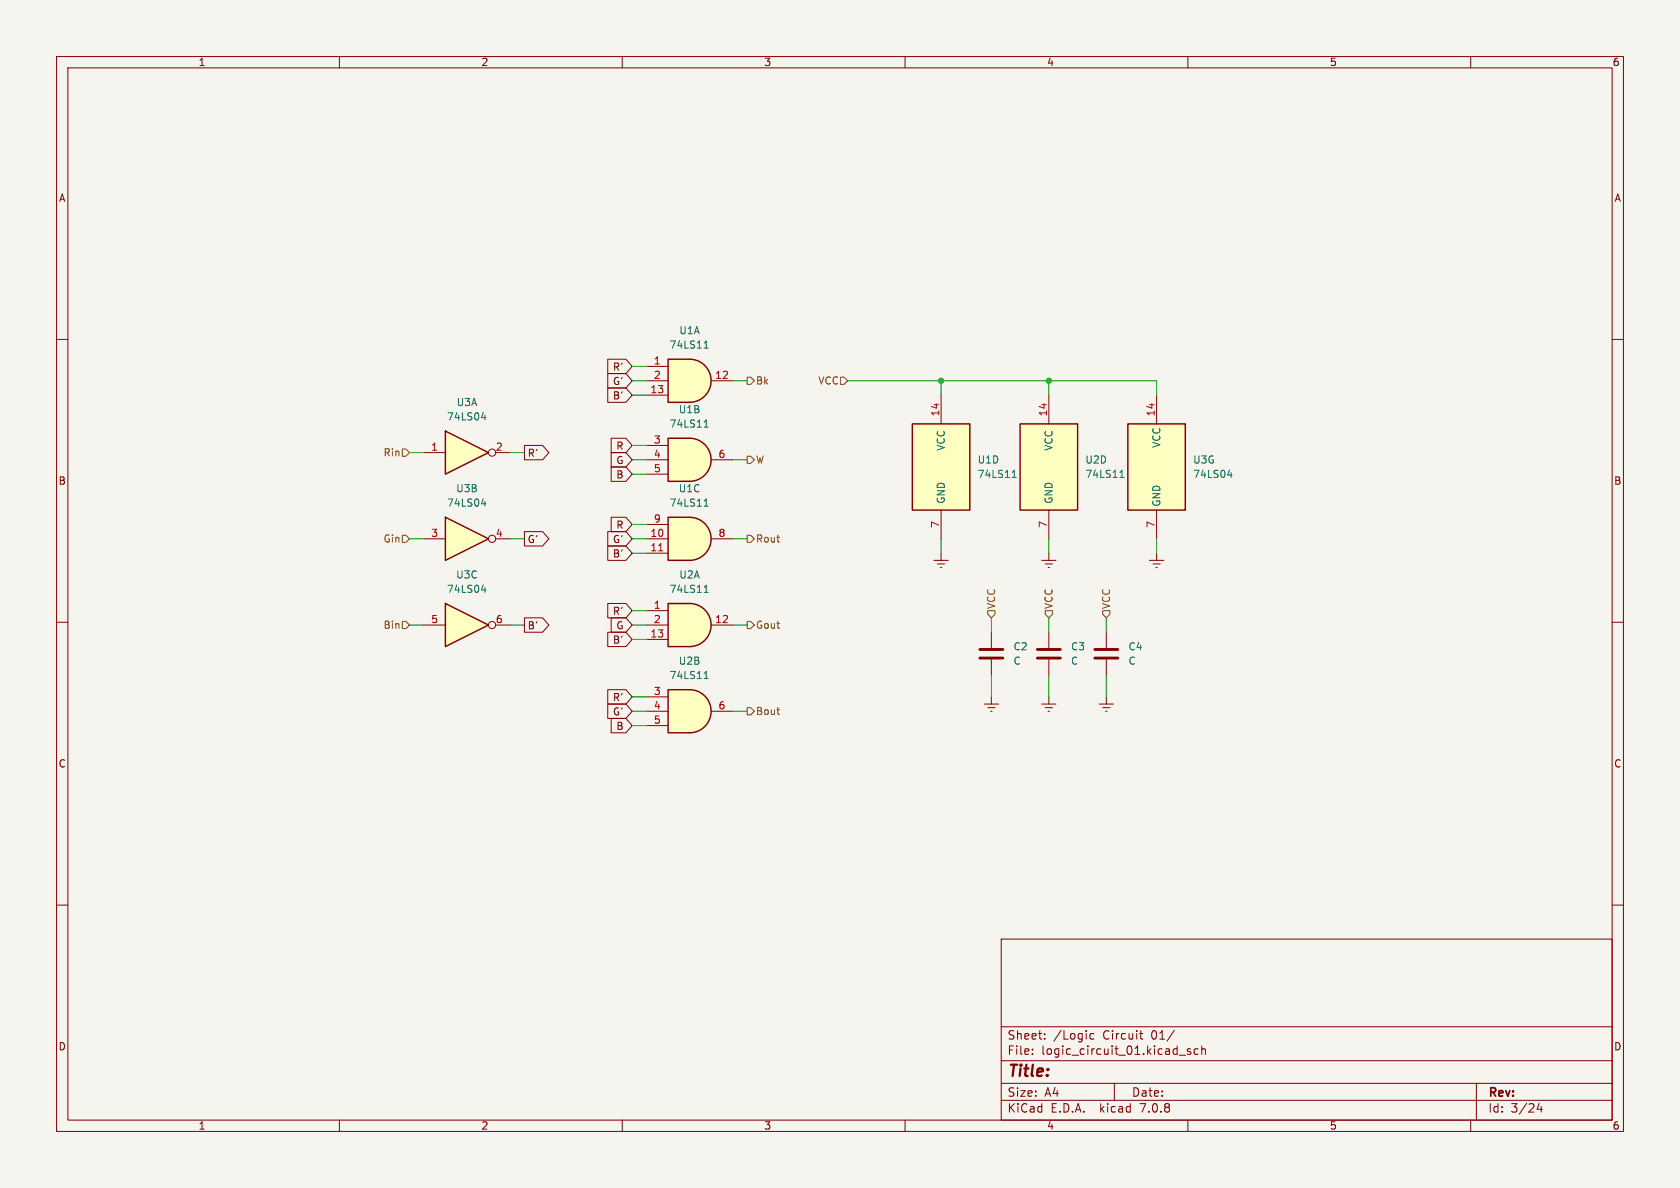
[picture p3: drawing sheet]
<svg xmlns="http://www.w3.org/2000/svg" width="297mm" height="210mm" viewBox="0 0 297 210" stroke-linecap="round" stroke-linejoin="round" font-family="sans-serif">
<path d="M0 0h297v210h-297z" fill="#f5f4ef" stroke="#f5f4ef" stroke-width=".18"/>
<g fill="none" stroke="#840000" stroke-width=".18">
<path d="M10 10h277v190h-277zM12 12h273v186h-273zM60 10v2M110 10v2M160 10v2M210 10v2M260 10v2M10 60h2M285 60h2M204.5 69.9v5M165.1 99.1h2.5M165.7 99.7h1.3"/>
<path d="M166.4 97.8v1.3M184.1 99.1h2.6M184.8 99.7h1.3M185.4 97.8v1.3M204.5 90.2v5.1M10 110h2M166.2 100.3h.3M185.3 100.3h.2M285 110h2M174 124.5h2.5M174.6 125.1h1.3M175.1 125.7h.3"/>
<path d="M175.3 123.2v1.3M10 160h2M285 160h2M177 166h108v32h-108zM60 198v2M110 198v2M160 198v2M177 194.5h108M177 191.5h108M177 187.5h108M177 181.5h108M182.5 186.3v.1"/>
<path d="M182.5 185.5v.1M184.7 183.6v.1M184.7 182.8v.1M193.4 182.8l-.4-.1-.3 .3v.4l.1 .2h.6M197 191.5v3M201.5 182.7h.5M201.7 182.2v1.3l.3 .2M207.6 182.1l-1.3 2M208.5 186.5h1.1M210 198v2M210.5 185.5l-.4-.1-.2 .2 .1 .2 .5 .2v.3h-.6M211.8 185.5l-.4-.1-.3 .3v.4l.1 .2h.6"/>
<path d="M212.5 185.5l.2-.1 .3 .1 .1 .9M212.5 184.9v1.5M260 198v2M261 191.5v6.5M272.1 195l-.4 1.1h1M272.5 195.6v1"/>
</g>
<path d="M199.4 74.9h10.1v15.3h-10.1z" fill="#ffffc2" stroke="#ffffc2" stroke-width=".18"/>
<path d="M199.4 74.9h10.1v15.3h-10.1z" fill="none" stroke="#840000" stroke-width=".25"/>
<path d="M217 84h.8M217.6 83.6v.8" fill="none" stroke="#006464" stroke-width=".18"/>
<path d="M78.7 91.4l7.7 3.9-7.7 3.8z" fill="#ffffc2"/>
<path d="M78.7 91.4l7.7 3.9-7.7 3.8z" fill="none" stroke="#840000" stroke-width=".25"/>
<g fill="none" stroke="#840000" stroke-width=".18">
<path d="M74.9 95.3h3.8M87.6 95.3h2.6"/>
<circle cx="87" cy="95.2" r=".63"/>
</g>
<path d="M85.1 89.1h.8M85.7 88.6v.9" fill="none" stroke="#006464" stroke-width=".18"/>
<path d="M78.7 106.7l7.7 3.8-7.7 3.8z" fill="#ffffc2"/>
<path d="M161.3 74.9h10.1v15.3h-10.1zM180.3 74.9h10.2v15.3h-10.2zM78.7 106.7l7.7 3.8-7.7 3.8z" fill="none" stroke="#840000" stroke-width=".25"/>
<g fill="none" stroke="#840000" stroke-width=".18">
<path d="M166.4 69.9v5M185.4 69.9v5M166.4 90.2v5.1M185.4 90.2v5.1M74.9 110.5h3.8M87.6 110.5h2.6"/>
<circle cx="87" cy="110.5" r=".63"/>
</g>
<path d="M178.9 84.4h.8M179.1 83.4l.2-.3v1.3M198 84.4h.7M198.1 83.4l.3-.3v1.3M85.1 104.3h.8M85.7 103.9v.8" fill="none" stroke="#006464" stroke-width=".18"/>
<g fill="#ffffc2" stroke="#ffffc2" stroke-width=".18">
<path d="M180.3 74.9h10.2v15.3h-10.2z"/>
<path d="M161.3 74.9h10.1v15.3h-10.1z"/>
<path d="M121.9 77.5a3.8 3.8 0 0 1 3.8 3.8 3.8 3.8 0 0 1-3.8 3.8z"/>
</g>
<path d="M118.1 77.5h3.8v7.6h-3.8z" fill="#ffffc2"/>
<path d="M118.1 77.5h3.8a3.8 3.8 0 0 1 3.8 3.8 3.8 3.8 0 0 1-3.8 3.8h-3.8z" fill="none" stroke="#840000" stroke-width=".25"/>
<path d="M114.3 78.7h3.8M114.3 81.3h3.8M114.3 83.8h3.8M125.7 81.3h3.8" fill="none" stroke="#840000" stroke-width=".18"/>
<path d="M124.5 75.5h.7M124.6 74.5l.2-.3v1.3" fill="none" stroke="#006464" stroke-width=".18"/>
<path d="M121.9 91.4a3.8 3.8 0 0 1 3.8 3.9 3.8 3.8 0 0 1-3.8 3.8z" fill="#ffffc2" stroke="#ffffc2" stroke-width=".18"/>
<path d="M118.1 91.4h3.8v7.7h-3.8z" fill="#ffffc2"/>
<path d="M118.1 91.4h3.8a3.8 3.8 0 0 1 3.8 3.9 3.8 3.8 0 0 1-3.8 3.8h-3.8z" fill="none" stroke="#840000" stroke-width=".25"/>
<path d="M114.3 95.3h3.8M114.3 97.8h3.8M114.3 92.7h3.8M125.7 95.3h3.8" fill="none" stroke="#840000" stroke-width=".18"/>
<path d="M116.4 97.4h.8" fill="none" stroke="#a90000" stroke-width=".18"/>
<path d="M124.5 89.5h.7M124.6 88.5l.2-.3v1.3" fill="none" stroke="#006464" stroke-width=".18"/>
<path d="M121.9 63.5a3.8 3.8 0 0 1 3.8 3.8 3.8 3.8 0 0 1-3.8 3.8z" fill="#ffffc2" stroke="#ffffc2" stroke-width=".18"/>
<path d="M118.1 63.5h3.8v7.6h-3.8z" fill="#ffffc2"/>
<path d="M118.1 63.5h3.8a3.8 3.8 0 0 1 3.8 3.8 3.8 3.8 0 0 1-3.8 3.8h-3.8z" fill="none" stroke="#840000" stroke-width=".25"/>
<path d="M114.3 64.8h3.8M114.3 67.3h3.8M114.3 69.9h3.8M125.7 67.3h3.8" fill="none" stroke="#840000" stroke-width=".18"/>
<path d="M124.5 61.5h.7M124.6 60.6l.2-.3v1.2" fill="none" stroke="#006464" stroke-width=".18"/>
<path d="M121.9 121.9a3.8 3.8 0 0 1 3.8 3.8 3.8 3.8 0 0 1-3.8 3.8z" fill="#ffffc2" stroke="#ffffc2" stroke-width=".18"/>
<path d="M118.1 121.9h3.8v7.6h-3.8z" fill="#ffffc2"/>
<path d="M118.1 121.9h3.8a3.8 3.8 0 0 1 3.8 3.8 3.8 3.8 0 0 1-3.8 3.8h-3.8z" fill="none" stroke="#840000" stroke-width=".25"/>
<path d="M114.3 123.2h3.8M114.3 125.7h3.8M114.3 128.3h3.8M125.7 125.7h3.8" fill="none" stroke="#840000" stroke-width=".18"/>
<path d="M124.5 120h.7M124.6 119l.2-.3v1.3" fill="none" stroke="#006464" stroke-width=".18"/>
<path d="M121.9 106.7a3.8 3.8 0 0 1 3.8 3.8 3.8 3.8 0 0 1-3.8 3.8z" fill="#ffffc2" stroke="#ffffc2" stroke-width=".18"/>
<path d="M118.1 106.7h3.8v7.6h-3.8z" fill="#ffffc2"/>
<path d="M118.1 106.7h3.8a3.8 3.8 0 0 1 3.8 3.8 3.8 3.8 0 0 1-3.8 3.8h-3.8z" fill="none" stroke="#840000" stroke-width=".25"/>
<path d="M114.3 108h3.8M114.3 110.5h3.8M114.3 113h3.8M125.7 110.5h3.8M175.3 111.8v2.8M175.3 116.6v2.8M184.1 124.5h2.6M184.8 125.1h1.3M185.3 125.7h.2M185.4 123.2v1.3" fill="none" stroke="#840000" stroke-width=".18"/>
<path d="M124.5 104.7h.7M124.6 103.8l.2-.4v1.3" fill="none" stroke="#006464" stroke-width=".18"/>
<path d="M173.2 116.3h4.1M173.2 114.8h4.1" fill="none" stroke="#840000" stroke-width=".51"/>
<path d="M78.7 76.2l7.7 3.8-7.7 3.8z" fill="#ffffc2"/>
<path d="M78.7 76.2l7.7 3.8-7.7 3.8z" fill="none" stroke="#840000" stroke-width=".25"/>
<g fill="none" stroke="#840000" stroke-width=".18">
<path d="M92.7 78.7h3.2l1.1 1.3-1.1 1.3h-3.2zM107.4 66h3.2l1.2 1.3-1.2 1.3h-3.2zM107.4 68.6h3.2l1.2 1.3-1.2 1.2h-3.2zM107.4 63.5h3.2l1.2 1.3-1.2 1.2h-3.2zM108 77.5h2.6l1.2 1.2-1.2 1.3h-2.6zM74.9 80h3.8M87.6 80h2.6M92.7 94h3.2l1.1 1.3-1.1 1.2h-3.2zM107.4 94h3.2l1.2 1.3-1.2 1.2h-3.2zM107.4 96.5h3.2l1.2 1.3-1.2 1.3h-3.2zM108 82.5h2.6l1.2 1.3-1.2 1.3h-2.6zM108 80h2.6l1.2 1.3-1.2 1.3h-2.6z"/>
<path d="M108 91.4h2.6l1.2 1.3-1.2 1.3h-2.6zM203.2 99.1h2.5M203.8 99.7h1.3M204.5 97.8v1.3M92.7 109.2h3.2l1.1 1.3-1.1 1.3h-3.2zM107.4 106.7h3.2l1.2 1.3-1.2 1.2h-3.2zM107.4 111.8h3.2l1.2 1.2-1.2 1.3h-3.2zM108 109.2h2.6l1.2 1.3-1.2 1.3h-2.6zM185.4 111.8v2.8M185.4 116.6v2.8M195.6 111.8v2.8M195.6 116.6v2.8"/>
<path d="M204.3 100.3h.3M107.4 121.9h3.2l1.2 1.3-1.2 1.3h-3.2zM107.4 124.5h3.2l1.2 1.2-1.2 1.3h-3.2zM108 127h2.6l1.2 1.3-1.2 1.2h-2.6zM194.3 124.5h2.5M194.9 125.1h1.3M195.5 125.7h.2M195.6 123.2v1.3"/>
<circle cx="87" cy="80" r=".63"/>
</g>
<path d="M85.1 73.8h.8M85.7 73.4v.8" fill="none" stroke="#006464" stroke-width=".18"/>
<path d="M183.4 116.3h4.1M183.4 114.8h4.1M193.5 116.3h4.1M193.5 114.8h4.1" fill="none" stroke="#840000" stroke-width=".51"/>
<g fill="none" stroke="#725600" stroke-width=".18">
<path d="M71.1 79.4h.7l.6 .6-.6 .6h-.7zM132.1 66.7h.6l.6 .6-.6 .6h-.6zM148.6 66.7h.6l.7 .6-.7 .6h-.6zM71.1 94.6h.7l.6 .7-.6 .6h-.7zM132.1 80.6h.6l.6 .7-.6 .6h-.6zM132.1 94.6h.6l.6 .7-.6 .6h-.6zM71.1 109.9h.7l.6 .6-.6 .6h-.7zM132.1 109.9h.6l.6 .6-.6 .6h-.6zM174.6 108h1.3v.6l-.6 .6-.7-.6zM184.8 108h1.3v.6l-.7 .6-.6-.6zM194.9 108h1.3v.6l-.6 .6-.7-.6zM132.1 125.1h.6l.6 .6-.6 .7h-.6z"/>
<path d="M137.3 125.5h.5M137.7 126.3h.1"/>
</g>
<g fill="none" stroke="#009600" stroke-width=".18">
<path d="M111.8 78.7h2.5M111.8 67.3h2.5M111.8 64.8h2.5M111.8 69.9h2.5M129.5 67.3h2.6M149.9 67.3h54.6v2.6M166.4 67.3v2.6M185.4 67.3v2.6M72.4 95.3h2.5M72.4 80h2.5M90.2 95.3h2.5M90.2 80h2.5"/>
<path d="M111.8 95.3h2.5M111.8 92.7h2.5M111.8 81.3h2.5M111.8 83.8h2.5M111.8 97.8h2.5M129.5 95.3h2.6M129.5 81.3h2.6M166.4 95.3v2.5M185.4 95.3v2.5M204.5 95.3v2.5M72.4 110.5h2.5M90.2 110.5h2.5"/>
<path d="M111.8 110.5h2.5M111.8 108h2.5M111.8 113h2.5M129.5 110.5h2.6M175.3 109.2v2.6M175.3 119.4v3.8M185.4 109.2v2.6M185.4 119.4v3.8M195.6 109.2v2.6M195.6 119.4v3.8M111.8 125.7h2.5M111.8 128.3h2.5"/>
<path d="M111.8 123.2h2.5M129.5 125.7h2.6"/>
</g>
<g fill="#009600" stroke="#009600" stroke-width=".18">
<circle cx="185.4" cy="67.3" r=".46"/>
<circle cx="166.4" cy="67.3" r=".46"/>
</g>
<text font-size="2.8" fill="#840000" x="178" y="190.9">Title:</text>
<g font-size="2.1" fill="#840000">
<text x="178" y="184">Sheet:</text>
<text x="186.2" y="184">/Logic</text>
<text x="195" y="184">Circuit</text>
<text x="203.7" y="184">01/</text>
<text x="178" y="186.7">File:</text>
<text x="184.1" y="186.7">logic_circuit_01.kicad_sch</text>
<text x="178" y="196.9">KiCad</text>
<text x="178" y="194.1">Size:</text>
<text x="184.7" y="194.1">A4</text>
<text x="185.7" y="196.9">E.D.A.</text>
<text x="194.6" y="196.9">kicad</text>
<text x="200" y="194.1">Date:</text>
<text x="201.8" y="196.9">7.0.8</text>
<text x="263" y="194.3">Rev:</text>
<text x="263" y="196.9">Id:</text>
<text x="267.1" y="196.9">3/24</text>
</g>
<g font-size="1.8" fill="#840000">
<text x="35" y="11.9">1</text>
<text x="85" y="11.9">2</text>
<text x="135" y="11.9">3</text>
<text x="185" y="11.9">4</text>
<text x="235" y="11.9">5</text>
<text x="285" y="11.9">6</text>
<text x="10.3" y="35.9">A</text>
<text x="285.3" y="35.9">A</text>
<text x="108.3" y="65.7">R'</text>
<text x="108.3" y="68.3">G'</text>
<text x="108.3" y="70.8">B'</text>
<text x="93.2" y="81">R'</text>
<text x="108.9" y="82.2">G</text>
<text x="108.9" y="79.7">R</text>
<text x="10.3" y="85.9">B</text>
<text x="108.9" y="84.8">B</text>
<text x="285.3" y="85.9">B</text>
<text x="108.9" y="93.7">R</text>
<text x="93.2" y="96.2">G'</text>
<text x="108.3" y="96.2">G'</text>
<text x="108.3" y="98.7">B'</text>
<text x="93.2" y="111.4">B'</text>
<text x="108.3" y="108.9">R'</text>
<text x="108.3" y="114">B'</text>
<text x="108.9" y="111.4">G</text>
<text x="108.3" y="124.1">R'</text>
<text x="108.3" y="126.7">G'</text>
<text x="108.9" y="129.2">B</text>
<text x="10.3" y="135.9">C</text>
<text x="285.3" y="135.9">C</text>
<text x="10.3" y="185.9">D</text>
<text x="285.3" y="185.9">D</text>
<text x="35" y="199.9">1</text>
<text x="85" y="199.9">2</text>
<text x="135" y="199.9">3</text>
<text x="185" y="199.9">4</text>
<text x="235" y="199.9">5</text>
<text x="285" y="199.9">6</text>
</g>
<g font-size="1.8" fill="#006464">
<text x="120" y="59.3">U1A</text>
<text x="118.3" y="61.8">74LS11</text>
<text x="80.6" y="72">U3A</text>
<text x="78.9" y="74.5">74LS04</text>
<text x="118.3" y="75.8">74LS11</text>
<text x="119.9" y="73.3">U1B</text>
<text x="167.2" y="79.8" transform="rotate(-90 167.2 79.8)">VCC</text>
<text x="172.7" y="82.1">U1D</text>
<text x="186.3" y="79.8" transform="rotate(-90 186.3 79.8)">VCC</text>
<text x="191.8" y="82.1">U2D</text>
<text x="205.3" y="79.3" transform="rotate(-90 205.3 79.3)">VCC</text>
<text x="210.8" y="82.1">U3G</text>
<text x="78.9" y="89.8">74LS04</text>
<text x="80.5" y="87.2">U3B</text>
<text x="118.3" y="89.8">74LS11</text>
<text x="119.9" y="87.2">U1C</text>
<text x="167.2" y="89.2" transform="rotate(-90 167.2 89.2)">GND</text>
<text x="172.7" y="84.7">74LS11</text>
<text x="186.3" y="89.2" transform="rotate(-90 186.3 89.2)">GND</text>
<text x="191.8" y="84.7">74LS11</text>
<text x="205.3" y="89.7" transform="rotate(-90 205.3 89.7)">GND</text>
<text x="210.8" y="84.7">74LS04</text>
<text x="78.9" y="105">74LS04</text>
<text x="80.5" y="102.5">U3C</text>
<text x="118.3" y="105">74LS11</text>
<text x="120" y="102.5">U2A</text>
<text x="119.9" y="117.7">U2B</text>
<text x="179.1" y="115.2">C2</text>
<text x="179.1" y="117.7">C</text>
<text x="189.2" y="115.2">C3</text>
<text x="189.2" y="117.7">C</text>
<text x="199.4" y="115.2">C4</text>
<text x="199.4" y="117.7">C</text>
<text x="118.3" y="120.2">74LS11</text>
</g>
<g font-size="1.8" fill="#a90000">
<text x="115.5" y="64.5">1</text>
<text x="114.9" y="69.6">13</text>
<text x="115.5" y="67.1">2</text>
<text x="126.3" y="67.1">12</text>
<text x="166.1" y="73.7" transform="rotate(-90 166.1 73.7)">14</text>
<text x="185.2" y="73.7" transform="rotate(-90 185.2 73.7)">14</text>
<text x="204.2" y="73.7" transform="rotate(-90 204.2 73.7)">14</text>
<text x="76.1" y="79.8">1</text>
<text x="87.6" y="79.8">2</text>
<text x="115.5" y="78.5">3</text>
<text x="115.5" y="81">4</text>
<text x="115.5" y="83.6">5</text>
<text x="126.9" y="81">6</text>
<text x="76.1" y="95">3</text>
<text x="87.6" y="95">4</text>
<text x="114.9" y="95">10</text>
<text x="115.5" y="92.5">9</text>
<text x="126.9" y="95">8</text>
<text x="166.1" y="93.4" transform="rotate(-90 166.1 93.4)">7</text>
<text x="185.2" y="93.4" transform="rotate(-90 185.2 93.4)">7</text>
<text x="204.2" y="93.4" transform="rotate(-90 204.2 93.4)">7</text>
<text x="114.9" y="97.5">11</text>
<text x="115.5" y="107.7">1</text>
<text x="76.1" y="110.2">5</text>
<text x="87.6" y="110.2">6</text>
<text x="114.9" y="112.8">13</text>
<text x="115.5" y="110.2">2</text>
<text x="126.3" y="110.2">12</text>
<text x="115.5" y="122.9">3</text>
<text x="115.5" y="125.5">4</text>
<text x="126.9" y="125.5">6</text>
<text x="115.5" y="128">5</text>
</g>
<g font-size="1.8" fill="#725600">
<text x="133.5" y="68.2">Bk</text>
<text x="144.6" y="68.2">VCC</text>
<text x="67.7" y="80.9">Rin</text>
<text x="133.5" y="82.1">W</text>
<text x="67.7" y="96.1">Gin</text>
<text x="133.5" y="96.1">Rout</text>
<text x="176.1" y="107.8" transform="rotate(-90 176.1 107.8)">VCC</text>
<text x="186.3" y="107.8" transform="rotate(-90 186.3 107.8)">VCC</text>
<text x="196.4" y="107.8" transform="rotate(-90 196.4 107.8)">VCC</text>
<text x="67.7" y="111.4">Bin</text>
<text x="133.5" y="111.4">Gout</text>
<text x="133.5" y="126.6">Bout</text>
</g>
</svg>
